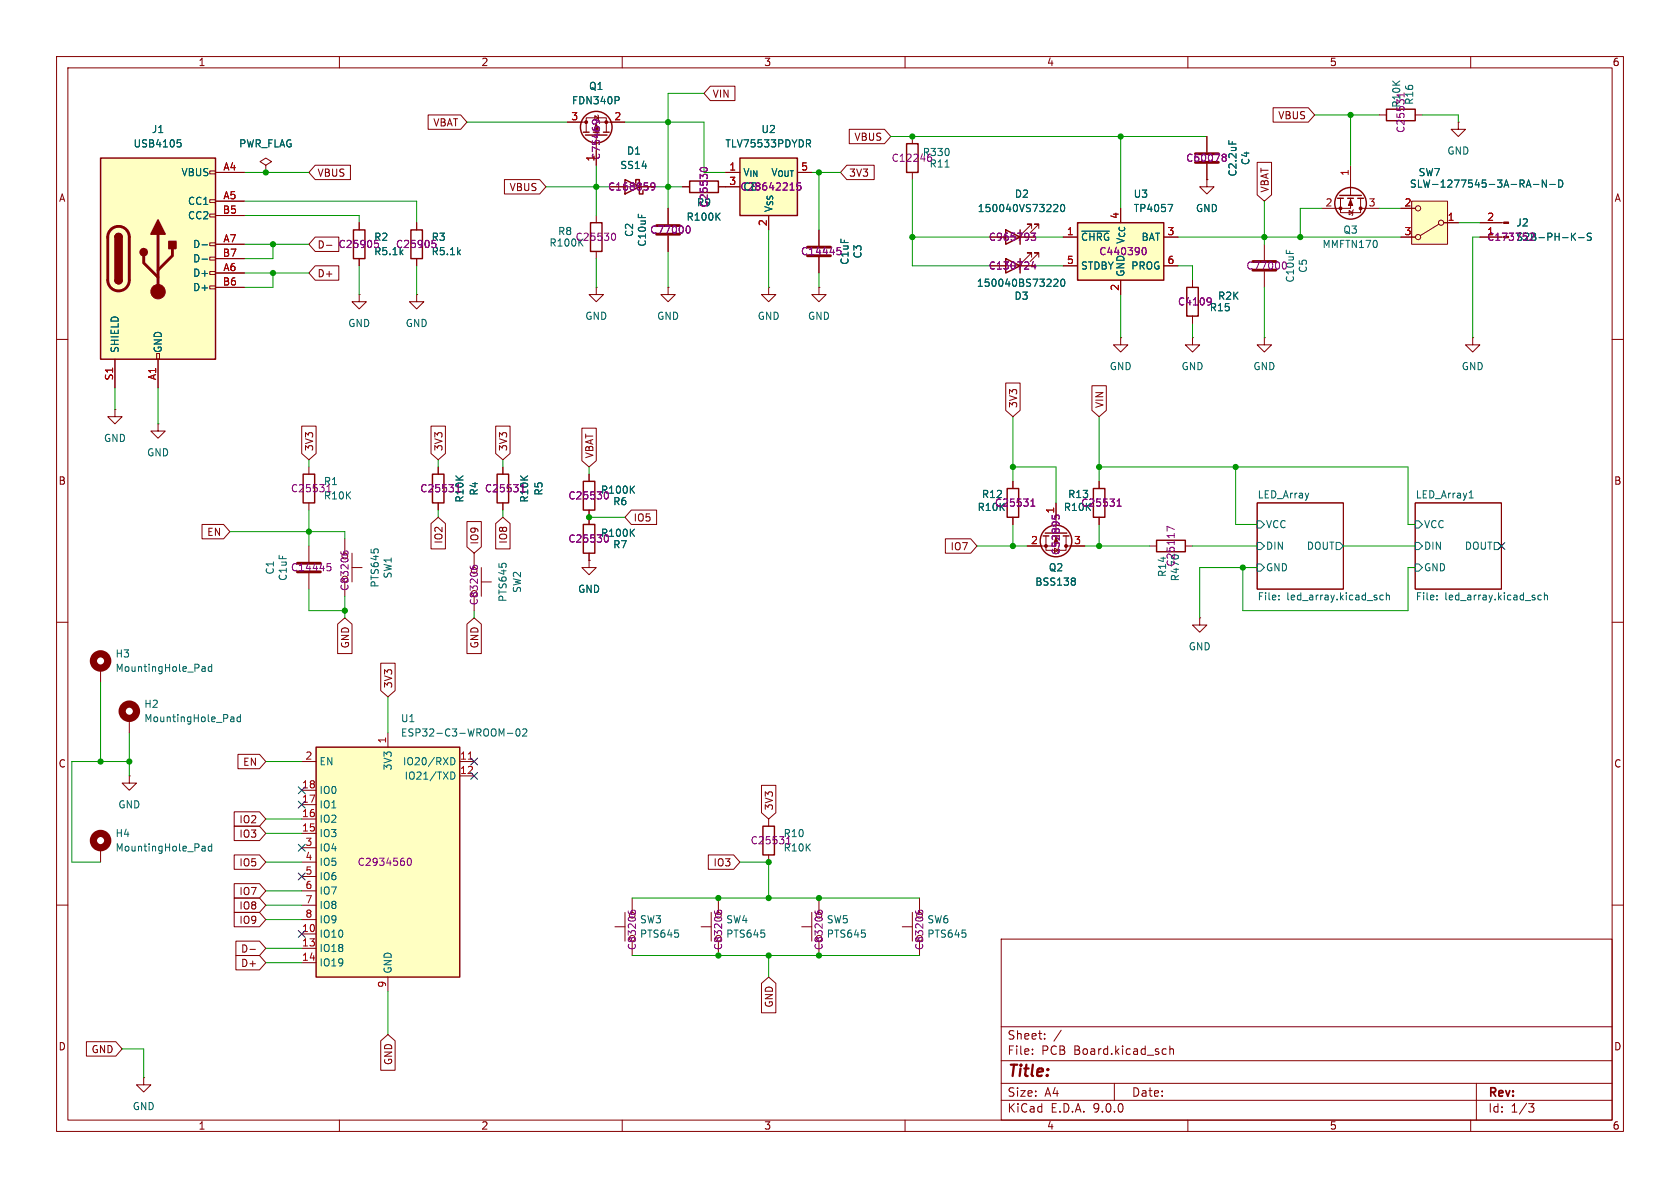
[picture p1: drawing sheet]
<svg xmlns="http://www.w3.org/2000/svg" width="297mm" height="210mm" viewBox="0 0 297 210" stroke-linecap="round" stroke-linejoin="round" font-family="sans-serif">
<g fill="none" stroke="#840000" stroke-width=".18">
<path d="M10 10h277v190h-277zM12 12h273v186h-273zM60 10v2M110 10v2M160 10v2M210 10v2M260 10v2M47 29.2l1-.6-1-.7-1 .7 1 .6v1.3M47 30.5h.1M105.4 38.1v1.3M118.1 36.8v2.8M237 35.1v2.5h3.5v-2.5"/>
<path d="M238.5 37.2l.6 .4-.6 .4zM238.8 35.1v1.7h-5.1M238.8 29.2v5.3M239.3 37.1l-.2 .1v.8l-.1 .1M240.5 36.8h3.3M257.8 21.6v1.3h1.3l-1.3 1.2-1.3-1.2h1.3M257.8 21.6h.1M105.4 44.5v1.2M118.1 50.8v1.3h1.3l-1.3 1.2-1.3-1.2h1.3M118.1 50.8h.1M118.1 41.7v2.8M135.9 50.8v1.3h1.3l-1.3 1.2-1.3-1.2h1.3"/>
<path d="M135.9 50.8h.1M144.8 50.8v1.3h1.2l-1.2 1.2-1.3-1.2h1.3M144.8 50.8h.1M144.8 40.6v2.8M144.8 45.5v2.8M10 60h2M285 60h2M54.6 82.6v1.2M54.6 88.9v1.3M88.9 82.6v1.2M88.9 88.9v1.3M222.2 88.9h15.3v15.2h-15.3z"/>
<path d="M250.2 88.9h15.2v15.2h-15.2zM10 110h2M285 110h2M127 158.8v2.5M135.9 144.8v1.3M135.9 151.1v1.3M144.8 158.8v2.5M162.6 158.8v2.5M10 160h2M124 163.8h1.7M125.7 161.3v5.1M127 166.4v2.5"/>
<path d="M141.7 163.8h1.8M143.5 161.3v5.1M144.8 166.4v2.5M159.5 163.8h1.8M161.3 161.3v5.1M162.6 166.4v2.5M177 166h108v32h-108zM285 160h2M25.4 190.5v1.3h1.3l-1.3 1.2-1.3-1.2h1.3M25.4 190.5h.1M60 198v2M110 198v2"/>
<path d="M160 198v2M177 194.5h108M177 191.5h108M177 187.5h108M177 181.5h108M182.5 186.3v.1M182.5 185.5v.1M184.7 183.6v.1M184.7 182.8v.1M187.6 182.1l-1.3 2M197 191.5v3M205.7 185.4l.5 .1"/>
<path d="M206.2 186.3l-.5 .1M206.8 185.5l.2-.1 .4 .1 .1 .9M206.8 184.9v1.5M210 198v2M260 198v2M261 191.5v6.5M270.2 195.1h1l-.5 .6 .4 .1 .1 .5-.3 .3h-.4"/>
<circle cx="127" cy="161.8" r=".51"/>
<circle cx="144.8" cy="161.8" r=".51"/>
<circle cx="162.6" cy="161.8" r=".51"/>
</g>
<g fill="none" stroke="#006464" stroke-width=".18">
<path d="M102.5 42.8l.6 .7M222.2 95.9h.7l.6 .6-.6 .7h-.7zM222.2 99.7h.7l.6 .6-.6 .7h-.7zM222.2 92.1h.7l.6 .6-.6 .6h-.7zM236.2 95.9h.7l.6 .6-.6 .7h-.7zM250.2 95.9h.6l.7 .6-.7 .7h-.6zM250.2 99.7h.6l.7 .6-.7 .7h-.6zM250.2 92.1h.6l.7 .6-.7 .6h-.6zM259.7 88h.8M264.2 95.9h.6l.6 .6-.6 .7h-.6zM226.1 105.9v.1M226.1 105.3v.1"/>
<path d="M244.5 105.3l-.3-.1-.3 .2 .2 .6h.4M245.1 105.3l.2-.1 .3 .1v.7M245.1 104.8v1.2M254 105.9v.1M254 105.3v.1M272.5 105.3l-.4-.1-.2 .2 .1 .6h.5M273 105.3l.2-.1 .3 .1 .1 .7M273 104.8v1.2"/>
</g>
<path d="M116.1 39.9h4M116.1 41.4h4M142.7 43.7h4.1M142.7 45.2h4.1" fill="none" stroke="#840000" stroke-width=".51"/>
<path d="M121.7 39.9a.79 .79 0 0 1 0 1.3M108.3 41.3l.1-.1a.68 .68 0 0 1 .4 .7 .68 .68 0 0 1-.4 .6l-.1-.1M148 43.8h.6M58.1 85.7v1.2M139.4 147.9v1.3M126.3 161l.1 .4M126.8 161.4v-.3l.2-.2 .5 .1 .1 .4M144.1 161v.4M144.6 161.4v-.3l.2-.2 .4 .1 .2 .4M161.9 161v.4M162.4 161.4v-.3l.2-.2 .4 .1 .1 .4" fill="none" stroke="#840084" stroke-width=".18"/>
<g fill="none" stroke="#840000" stroke-width=".25">
<path d="M104.4 39.4h2v5.1h-2zM236.5 35.1h1M236.9 34.5h3.8M238.3 35.1h1M240 35.1h1M53.6 83.8h2v5.1h-2zM87.9 83.8h2v5.1h-2zM134.9 146.1h2v5h-2z"/>
<circle cx="238.8" cy="35.9" r="2.79"/>
</g>
<g fill="#840000" stroke="#840000" stroke-width=".18">
<path d="M238.8 35.3l.3 1h-.7z"/>
<circle cx="240.5" cy="36.8" r=".25"/>
<circle cx="237" cy="36.8" r=".25"/>
</g>
<path d="M55.9 132.1h25.4v40.6h-25.4z" fill="#ffffc2"/>
<path d="M103.1 85.1h2.1v5.1h-2.1zM103.1 92.7h2.1v5.1h-2.1zM55.9 132.1h25.4v40.6h-25.4z" fill="none" stroke="#840000" stroke-width=".25"/>
<g fill="none" stroke="#840000" stroke-width=".18">
<path d="M104.1 99.1v1.2h1.3l-1.3 1.3-1.2-1.3h1.2M104.1 99.1h.1M104.1 83.8v1.3M104.1 90.2v2.5M104.1 97.8v1.3M17.8 118.1v2.6M22.9 127v2.5M53.3 134.6h2.6M53.3 139.7h2.6M68.6 129.5v2.6M81.3 134.6h2.5M81.3 137.2h2.5"/>
<path d="M17.8 149.9v2.5M53.3 142.2h2.6M53.3 144.8h2.6M53.3 147.3h2.6M53.3 149.9h2.6M53.3 152.4h2.6M53.3 154.9h2.6M53.3 157.5h2.6M111.8 158.8v2.5M53.3 160h2.6M53.3 162.6h2.6M53.3 165.1h2.6"/>
<path d="M53.3 167.6h2.6M53.3 170.2h2.6M68.6 172.7v2.6M108.7 163.8h1.8M110.5 161.3v5.1M111.8 166.4v2.5"/>
<circle cx="111.8" cy="161.8" r=".51"/>
</g>
<g fill="none" stroke="#006464" stroke-width=".18">
<path d="M111.6 86.5l.6 .7M111.6 94.1l.6 .7M112.2 85.9l-.8 .7M112.2 93.5l-.8 .8M35.9 117.8h.2l.2 .2v.7M36.3 118.6l-.4 .1M36.3 118.1l-.4 .1M37.4 117.4v1.3M37.4 117.9l-.3-.1-.3 .3 .1 .5h.5M40.9 126.7l.4 .1 .1 .8M41.4 127.5l-.5 .1M41.4 127l-.5 .1"/>
<path d="M42.5 126.8l-.4-.1-.2 .3 .1 .5h.5M42.5 126.3v1.3M79.7 133.9a.64 .64 0 0 1 .7 .7 .64 .64 0 0 1-.7 .6M79.7 136.5a.64 .64 0 0 1 .7 .6 .64 .64 0 0 1-.7 .6M89.7 129.6h1M91.3 129l.2-.2a.68 .68 0 0 1 .4 .7 .68 .68 0 0 1-.4 .6l-.2-.1-.1-.4zM92.4 129l.5-.2 .2 .4-.7 .9h.7M35.9 149.6h.2l.2 .2v.6M36.3 150.4h-.4M36.3 149.9l-.4 .1M37.4 149.7l-.3-.1-.3 .2 .1 .6h.5M37.4 149.2v1.2"/>
</g>
<path d="M82.8 134.2h.7" fill="none" stroke="#a90000" stroke-width=".18"/>
<path d="M107.4 88.1l-.1 .1-.3-.1M107.4 95.7l-.1 .1h-.3M72.1 151.8l.2-.1a.68 .68 0 0 1 .4 .6 .68 .68 0 0 1-.4 .7l-.2-.1-.1-.4zM111.1 161v.4M111.6 161.4v-.3l.2-.2 .4 .1 .1 .4" fill="none" stroke="#840084" stroke-width=".18"/>
<g fill="none" stroke="#840000" stroke-width="1.3">
<circle cx="17.8" cy="116.8" r="1.27"/>
<circle cx="22.9" cy="125.7" r="1.27"/>
<circle cx="17.8" cy="148.6" r="1.27"/>
</g>
<path d="M17.8 27.9h20.3v35.6h-20.3z" fill="#ffffc2"/>
<g fill="none" stroke="#840000" stroke-width=".18">
<path d="M37.1 30.2h1v.5h-1zM37.1 35.3h1v.5h-1zM37.1 37.8h1v.6h-1zM38.1 30.5h5.1M38.1 35.6h5.1M38.1 38.1h5.1M63.5 39.4v1.2M73.7 39.4v1.2M161.3 24.1v1.3M161.3 30.5v1.3M213.4 31.8v1.2h1.2l-1.2 1.3-1.3-1.3h1.3M213.4 31.8h.1"/>
<path d="M213.4 24.1v2.8M213.4 29v2.8M37.1 42.9h1v.5h-1zM37.1 45.5h1v.5h-1zM37.1 48h1v.5h-1zM37.1 50.5h1v.6h-1zM38.1 43.2h5.1M38.1 45.7h5.1M38.1 48.3h5.1M38.1 50.8h5.1M63.5 52.1v1.2h1.3l-1.3 1.3-1.3-1.3h1.3M63.5 52.1h.1"/>
<path d="M63.5 45.7v1.3M73.7 52.1v1.2h1.2l-1.2 1.3-1.3-1.3h1.3M73.7 52.1h.1M73.7 45.7v1.3M180.3 47h2.6M180.3 41.9h2.6M182.4 45.5v-.8h-.8h.8l-1.6 1.5M182.4 40.4v-.8h-.8h.8l-1.6 1.5M183.6 45.5v-.8h-.7h.7l-1.5 1.5M183.6 40.4v-.8h-.7h.7l-1.5 1.5M198.1 59.7v1.3h1.3l-1.3 1.2-1.3-1.2h1.3M198.1 59.7h.1"/>
<path d="M210.8 59.7v1.3h1.3l-1.3 1.2-1.3-1.2h1.3M210.8 59.7h.1M210.8 49.5v1.3M210.8 55.9v1.3M20.3 72.4v1.3h1.3l-1.3 1.2-1.3-1.2h1.3M20.3 72.4h.1M20.3 63.5v5.1M27.7 62.5h.5v1h-.5zM27.9 74.9v1.3h1.3l-1.3 1.3-1.2-1.3h1.2M27.9 74.9h.1M27.9 63.5v5.1M54.6 96.5v2.8"/>
<path d="M61 95.3v2.5M62.2 97.8v5.1M77.5 82.6v1.2M77.5 88.9v1.3M83.8 97.8v2.5M179.1 85.1v1.3M179.1 91.4v1.3M184.9 94.7v2.6h3.6v-2.6M186.7 94.7v1.8h-5.1M186.7 88.9v5.3M188.5 96.5h3.3M194.3 85.1v1.3"/>
<path d="M194.3 91.4v1.3M54.6 101.3v2.8M61 102.9v2.5M62.2 100.3h1.8M83.8 105.4v2.6M85.1 102.9h1.8M85.1 100.3v5.1M212.1 109.2v1.3h1.3l-1.3 1.3-1.3-1.3h1.3M212.1 109.2h.1M22.9 137.2v1.2h1.2l-1.2 1.3-1.3-1.3h1.3M22.9 137.2h.1"/>
<circle cx="61" cy="98.3" r=".51"/>
<circle cx="83.8" cy="100.8" r=".51"/>
</g>
<g fill="none" stroke="#840000" stroke-width=".25">
<path d="M17.8 27.9h20.3v35.6h-20.3zM160.3 25.4h2v5.1h-2zM20.3 41.9a.64 .64 0 0 1 .7-.6 .64 .64 0 0 1 .6 .6M20.3 49.5a.64 .64 0 0 0 .7 .7 .64 .64 0 0 0 .6-.7M62.5 40.6h2v5.1h-2zM72.6 40.6h2.1v5.1h-2.1zM177.8 45.7l2.5 1.3-2.5 1.3zM177.8 40.6l2.5 1.3-2.5 1.3zM180.3 40.6v2.6M180.3 45.7v2.6M209.8 50.8h2v5.1h-2zM76.5 83.8h2v5.1h-2z"/>
<path d="M178.1 86.4h2v5h-2zM184.4 94.7h1M184.8 94.2h3.8M188 94.7h1M193.3 86.4h2v5h-2z"/>
<circle cx="186.7" cy="95.6" r="2.79"/>
</g>
<path d="M211.3 27.2h4.1M211.3 28.7h4.1M19.6 40.6a1.9 1.9 0 0 1 2.1-.4 1.9 1.9 0 0 1 1.2 1.7v7.6a1.91 1.91 0 0 1-1.9 1.9 1.91 1.91 0 0 1-2-1.9l.1-7.7 .1-.7zM25.4 45.2v1.3l2.5 2.5M27.9 41.4v10.2M30.5 43.9v1.3l-2.6 2.6M52.6 99.6h4M52.6 101.1h4" fill="none" stroke="#840000" stroke-width=".51"/>
<g fill="#840000" stroke="#840000" stroke-width=".25">
<path d="M20.3 41.9h1.3v7.6h-1.3z"/>
<path d="M20.5 41.5a.64 .64 0 0 1 .7-.2 .64 .64 0 0 1 .4 .6h-1.3z"/>
<path d="M20.3 49.5h1.3a.64 .64 0 0 1-.6 .7 .64 .64 0 0 1-.7-.7z"/>
<path d="M27.9 38.9l1.3 2.5h-2.5z"/>
<path d="M29.8 42.7h1.3v1.2h-1.3z"/>
<circle cx="25.4" cy="44.6" r=".63"/>
</g>
<g fill="#840000" stroke="#840000" stroke-width=".18">
<circle cx="27.9" cy="51.6" r="1.27"/>
<circle cx="188.5" cy="96.5" r=".25"/>
<circle cx="184.9" cy="96.5" r=".25"/>
</g>
<path d="M31.4 24.7h.6M31.5 25.2h.3l.2 .2v.5l-.5 .1M167.1 29.5h.7M186.5 36.1l.4 .1 .1 .3-.8 .9h.8M187.6 36.3l.2-.2a.68 .68 0 0 1 .4 .7 .68 .68 0 0 1-.4 .6l-.2-.1-.1-.4zM217.2 24.9v.6M35.7 43.3h1M35.7 45.8h1M186.3 49.5l.5-.2 .2 .4-.8 .9h.8M187.6 49.5l.2-.2a.68 .68 0 0 1 .5 .7 .68 .68 0 0 1-.5 .6l-.2-.1-.1-.4zM189.9 102.2l.2 .2-.2 .3 .2 .3v.2l-.2 .2" fill="none" stroke="#006464" stroke-width=".18"/>
<g fill="none" stroke="#840084" stroke-width=".18">
<path d="M216.3 27.2h.2l.3 .3-.3 .3M216.3 27.8h.2M216.5 27.8l.3 .2v.3l-.1 .2h-.4M66.9 43.2v.3M77.1 43.2v.3M182.3 41.2h.8l-.4 .5 .3 .1v.6l-.2 .1-.4-.1M182.7 46.2l-.3 .9h.8M183 46.7v.9M214.1 52.8v.6M214.1 53.2v.1M57.8 99.6h.7M60.3 97.5v.4"/>
<path d="M60.8 97.9v-.3l.2-.2 .4 .1 .1 .4M182.2 89.5h.8M182.4 88.5l.2-.3v1.3M186 91.1v.6M186.5 91.3v.3M187 91l.3 .3v.3M197.5 89.5h.7M197.6 88.5l.2-.3v1.3M58.3 100.1l.2 .3v.3l-.2 .2M83.1 100.1l.1 .3M83.6 100.4v-.2l.3-.3 .4 .1 .1 .4"/>
</g>
<path d="M190.5 39.4h15.2v10.1h-15.2z" fill="#ffffc2"/>
<path d="M245.1 19.3h5.1v2h-5.1zM190.5 39.4h15.2v10.1h-15.2zM204.5 95.5h5v2h-5z" fill="none" stroke="#840000" stroke-width=".25"/>
<path d="M243.8 20.3h1.3M250.2 20.3h1.3M261.6 39.4h4.2M188 41.9h2.5M188 47h2.5M198.1 49.5v2.6M205.7 41.9h2.6M205.7 47h2.6M261.6 41.9h3.8M203.2 96.5h1.3M209.5 96.5h1.3" fill="none" stroke="#840000" stroke-width=".18"/>
<path d="M206.5 36.1h.8l-.5 1.3M191.2 40.9h4.9M278 41.8l.5 .7M278.5 41.2l-.7 .7M279.1 42h1M281.3 41.3l-.5-.1-.1 .1v.4l.5 .2 .1 .3-.2 .3-.5-.1" fill="none" stroke="#006464" stroke-width=".18"/>
<path d="M202.1 43.8h.1a.68 .68 0 0 1 .4 .6 .68 .68 0 0 1-.4 .6h-.1M207.6 93.6l-1.3-.6v.9" fill="none" stroke="#840084" stroke-width=".18"/>
<path d="M265.8 39.2h.9v.3h-.9z" fill="#840000" stroke="#840000" stroke-width=".18"/>
<path d="M249.6 35.6h6.3v7.6h-6.3z" fill="#ffffc2"/>
<g fill="none" stroke="#840000" stroke-width=".18">
<path d="M100.3 21.6h3.3M103.6 23.4v-2.6h3.6v2.6M105.2 20.4l.6 .4-.6 .4zM105.4 26.7v2.5M105.7 20.3l.1 .1v.8l.1 .1M110.5 21.6h-5.1v1.8M113 33h2.6M120.6 33h1.3M127 33h1.3M247.6 36.8h2.6M249.6 35.6h6.3v7.6h-6.3zM254.4 39.6l-3.3 2.1"/>
<path d="M255.3 39.4h2.5M223.5 59.7v1.3h1.3l-1.3 1.2-1.3-1.2h1.3M223.5 59.7h.1M223.5 43.2v2.8M223.5 48v2.8M247.6 41.9h2.6M260.3 59.7v1.3h1.3l-1.3 1.2-1.2-1.2h1.2M260.3 59.7h.1"/>
<circle cx="250.7" cy="36.8" r=".46"/>
<circle cx="254.8" cy="39.4" r=".46"/>
<circle cx="250.7" cy="41.9" r=".46"/>
</g>
<path d="M109.2 17.1l.3 .2-.1 .3-.2 .2M126.8 38.2l.5 .7M127.3 37.7l-.7 .7M269.9 32.7h.6M270.2 31.8l.5 1.3M271.1 32.6h1M273.4 31.8v1.3l-.7-1.3v1.3M274 32.6h1M275.6 31.8a.64 .64 0 0 1 .7 .7 .64 .64 0 0 1-.7 .6z" fill="none" stroke="#006464" stroke-width=".18"/>
<path d="M221.5 46.2h4.1M221.5 47.8h4.1" fill="none" stroke="#840000" stroke-width=".51"/>
<g fill="none" stroke="#840000" stroke-width=".25">
<path d="M103.1 23.4h1M103.5 23.9h3.8M106.7 23.4h1M110.5 31.8l2.5 1.2-2.5 1.3zM112.4 32.4v-.6h.6v2.5h.7v-.6M121.9 32h5.1v2h-5.1z"/>
<circle cx="105.4" cy="22.5" r="2.79"/>
</g>
<path d="M104.7 21.7l.1-.4a.84 .84 0 0 1 1.2 .3v.2M105.3 21.2l.2 .2v.3M115.1 32.5l.2-.2 .4 .2a.84 .84 0 0 1-.3 1.1h-.2M115.8 32.9l-.3 .2-.4-.1M123.8 30.1v-.1a.68 .68 0 0 1 .6-.4 .68 .68 0 0 1 .6 .4v.1" fill="none" stroke="#840084" stroke-width=".18"/>
<g fill="#840000" stroke="#840000" stroke-width=".18">
<circle cx="103.6" cy="21.6" r=".25"/>
<circle cx="107.2" cy="21.6" r=".25"/>
</g>
<path d="M130.8 27.9h10.2v10.2h-10.2z" fill="#ffffc2"/>
<path d="M130.8 27.9h10.2v10.2h-10.2z" fill="none" stroke="#840000" stroke-width=".25"/>
<g fill="none" stroke="#840000" stroke-width=".18">
<path d="M125.6 15.2h4.3v2.6h-4.3l-1.1-1.3zM225.1 19h6.2l1.1 1.3-1.1 1.3h-6.2zM38.1 30.5h5.1M38.1 35.6h5.1M38.1 38.1h5.1M47 30.5h.1M55.7 29.2h6.3v2.6h-6.3l-1.1-1.3zM63.5 39.4v1.2M73.7 39.4v1.2M75.7 20.3h5.7l1.1 1.3-1.1 1.3h-5.7zM89.2 31.7h6.2l1.1 1.3-1.1 1.3h-6.2zM100.3 21.6h2.6"/>
<path d="M105.4 26.7v2.5M107.9 21.6h2.6M113 33h2.6M118.1 36.8v2.8M120.6 33h1.3M127 33h3.8M128.3 30.5h2.5M135.9 38.1v2.5M149.7 29.2h4.8v2.6h-4.8l-1.1-1.3zM150.1 22.9h6.3l1.1 1.2-1.1 1.3h-6.3zM213.4 31.8h.1M213.4 24.1v2.8"/>
<path d="M213.4 29v2.8M222.2 28.7h2.6v5.7l-1.3 1.2-1.3-1.2zM247.6 36.8h2.6M255.3 39.4h2.5M261.6 39.4h3.8M38.1 43.2h5.1M38.1 45.7h5.1M38.1 48.3h5.1M38.1 50.8h5.1M55.7 47h4.2v2.5h-4.2l-1.1-1.2zM55.7 41.9h4.2v2.6h-4.2l-1.1-1.3zM57.7 43.4h1"/>
<path d="M63.5 45.7v1.3M73.7 45.7v1.3M105.4 50.8v1.3h1.3l-1.3 1.2-1.3-1.2h1.3M105.4 50.8h.1M118.1 41.7v2.8M144.8 40.6v2.8M144.8 45.5v2.8M180.3 41.9h2.6M180.3 47h2.6M188 41.9h2.5M188 47h2.5M198.1 49.5v2.6"/>
<path d="M205.7 41.9h2.6M205.7 47h2.6M210.8 49.5v1.3M210.8 55.9v1.3M247.6 41.9h2.6M261.6 41.9h3.8M20.3 63.5v5.1M27.9 63.5v5.1M53.3 75.3h2.6v4.9l-1.3 1.1-1.3-1.1zM76.2 75.3h2.5v4.9l-1.2 1.1-1.3-1.1zM87.6 75.3h2.6v4.9l-1.3 1.1-1.3-1.1zM102.9 75.7h2.5v5.7l-1.3 1.2-1.2-1.2z"/>
<path d="M177.8 67.7h2.5v4.8l-1.2 1.2-1.3-1.2zM193 68.2h2.6v4.3l-1.3 1.2-1.3-1.2zM35.7 92.7h3.8l1.1 1.3-1.1 1.3h-3.8zM76.2 92.6l1.3-1.2 1.2 1.2v4.4h-2.5zM77.5 82.6v1.2M77.5 88.9v1.3M82.5 92.2h2.6v4.5l-1.3 1.1-1.3-1.1zM87.6 92.6l1.3-1.2 1.3 1.2v4.4h-2.6zM88.9 82.6v1.2M88.9 88.9v1.3M104.1 99.1h.1M104.1 83.8v1.3"/>
<path d="M104.1 90.2v2.5M104.1 97.8v1.3M111.6 90.2h4.5v2.5h-4.5l-1.1-1.3zM167.1 95.2h4.5l1.1 1.3-1.1 1.3h-4.5zM179.1 85.1v1.3M179.1 91.4v1.3M181.6 96.5h2.5M186.7 88.9v2.5M189.2 96.5h2.6M194.3 85.1v1.3M194.3 91.4v1.3M59.7 110.3l1.3-1.1 1.2 1.1v5.2h-2.5z"/>
<path d="M67.3 117.2h2.6v4.9l-1.3 1.1-1.3-1.1zM82.5 110.3l1.3-1.1 1.3 1.1v5.2h-2.6zM42.1 133.3h3.8l1.1 1.3-1.1 1.3h-3.8zM134.6 138.8h2.6v4.9l-1.3 1.1-1.3-1.1zM41.4 146h4.5l1.1 1.3-1.1 1.3h-4.5zM41.4 158.7h4.5l1.1 1.3-1.1 1.3h-4.5zM41.4 151.1h4.5l1.1 1.3-1.1 1.3h-4.5zM41.4 156.2h4.5l1.1 1.3-1.1 1.3h-4.5zM41.4 143.5h4.5l1.1 1.3-1.1 1.3h-4.5zM125.2 151.1h4.5l1.1 1.3-1.1 1.3h-4.5zM41.4 161.3h4.5l1.1 1.3-1.1 1.2h-4.5zM41.7 168.9h4.2l1.1 1.3-1.1 1.3h-4.2z"/>
<path d="M41.7 166.4h4.2l1.1 1.2-1.1 1.3h-4.2zM44.2 167.8h1M134.6 173.8l1.3-1.1 1.3 1.1v5.2h-2.6zM15.3 184.1h5.2l1.1 1.3-1.1 1.3h-5.2zM67.3 184l1.3-1.1 1.3 1.1v5.2h-2.6z"/>
</g>
<g fill="none" stroke="#006464" stroke-width=".18">
<path d="M109.2 17.1l.3 .2-.1 .3-.2 .2M31.4 24.7h.6M31.5 25.2h.3l.2 .2v.5l-.5 .1M126.8 38.2l.5 .7M127.3 37.7l-.7 .7M142.6 24.7h.5l.2 .3-.1 .3-.6 .1M142.9 25.4l.4 .6M186.5 36.1l.4 .1 .1 .3-.8 .9h.8M187.6 36.3l.2-.2a.68 .68 0 0 1 .4 .7 .68 .68 0 0 1-.4 .6l-.2-.1-.1-.4zM206.5 36.1h.8l-.5 1.3M217.2 24.9v.6M269.9 32.7h.6"/>
<path d="M270.2 31.8l.5 1.3M271.1 32.6h1M273.4 31.8v1.3l-.7-1.3v1.3M274 32.6h1M275.6 31.8a.64 .64 0 0 1 .7 .7 .64 .64 0 0 1-.7 .6zM35.7 43.3h1M35.7 45.8h1M186.3 49.5l.5-.2 .2 .4-.8 .9h.8M187.6 49.5l.2-.2a.68 .68 0 0 1 .5 .7 .68 .68 0 0 1-.5 .6l-.2-.1-.1-.4zM191.2 40.9h4.9M278 41.8l.5 .7M278.5 41.2l-.7 .7"/>
<path d="M279.1 42h1M281.3 41.3l-.5-.1-.1 .1v.4l.5 .2 .1 .3-.2 .3-.5-.1M111.6 86.5l.6 .7M111.6 94.1l.6 .7M112.2 85.9l-.8 .7M112.2 93.5l-.8 .8M189.9 102.2l.2 .2-.2 .3 .2 .3v.2l-.2 .2"/>
</g>
<g fill="none" stroke="#840084" stroke-width=".18">
<path d="M104.7 21.7l.1-.4a.84 .84 0 0 1 1.2 .3v.2M105.3 21.2l.2 .2v.3M115.1 32.5l.2-.2 .4 .2a.84 .84 0 0 1-.3 1.1h-.2M115.8 32.9l-.3 .2-.4-.1M121.7 39.9a.79 .79 0 0 1 0 1.3M123.8 30.1v-.1a.68 .68 0 0 1 .6-.4 .68 .68 0 0 1 .6 .4v.1M141.5 32.3h-.6v.6l.2-.1 .4 .1 .1 .2-.1 .4-.1 .1-.5-.1M216.3 27.2h.2l.3 .3-.3 .3M216.3 27.8h.2M216.5 27.8l.3 .2v.3l-.1 .2h-.4M66.9 43.2v.3M77.1 43.2v.3"/>
<path d="M148 43.8h.6M182.3 41.2h.8l-.4 .5 .3 .1v.6l-.2 .1-.4-.1M182.7 46.2l-.3 .9h.8M183 46.7v.9M202.1 43.8h.1a.68 .68 0 0 1 .4 .6 .68 .68 0 0 1-.4 .6h-.1M214.1 52.8v.6M214.1 53.2v.1M107.4 88.1l-.1 .1-.3-.1M107.4 95.7l-.1 .1h-.3M182.2 89.5h.8M182.4 88.5l.2-.3v1.3M186 91.1v.6"/>
<path d="M186.5 91.3v.3M187 91l.3 .3v.3M197.5 89.5h.7M197.6 88.5l.2-.3v1.3"/>
</g>
<g fill="none" stroke="#009600" stroke-width=".18">
<path d="M124.5 16.5h-6.4v20.3M43.2 30.5h11.4M43.2 35.6h30.5v3.8M43.2 38.1h20.3v1.3M82.5 21.6h17.8M96.5 33h11.4M105.4 29.2v8.9M110.5 21.6h14v8.9h3.8M115.6 33h5M143.5 30.5h5.1M144.8 30.5v10.1M157.5 24.1h55.9"/>
<path d="M161.3 31.8v15.2h14M198.1 24.1v12.7M223.5 35.6v7.6M232.4 20.3h11.4M233.7 36.8h-3.8v5.1M238.8 20.3v8.9M243.8 36.8h3.8M251.5 20.3h6.3v1.3M257.8 39.4h3.8M43.2 48.3h11.4M43.2 43.2h11.4M48.3 43.2v2.5h-5.1"/>
<path d="M48.3 48.3v2.5h-5.1M63.5 47v5.1M73.7 47v5.1M105.4 45.7v5.1M118.1 44.5v6.3M135.9 40.6v10.2M144.8 48.3v2.5M161.3 41.9h14M182.9 41.9h5.1M182.9 47h5.1M198.1 52.1v7.6M208.3 41.9h39.3"/>
<path d="M208.3 47h2.5v2.5M210.8 57.2v2.5M223.5 50.8v8.9M261.6 41.9h-1.3v17.8M20.3 68.6v3.8M27.9 68.6v6.3M179.1 73.7v11.4M194.3 73.7v11.4M40.6 94h20.4v1.3M54.6 81.3v1.3M54.6 90.2v6.3M77.5 81.3v1.3"/>
<path d="M77.5 90.2v1.2M88.9 81.3v1.3M88.9 90.2v1.2M104.1 82.6v1.2M104.1 91.4h6.4M172.7 96.5h8.9M179.1 82.6h7.6v6.3M179.1 92.7v3.8M191.8 96.5h11.4M194.3 82.6h54.6v10.1h1.3M194.3 92.7v3.8M210.8 96.5h11.4"/>
<path d="M218.4 82.6v10.1h3.8M237.5 96.5h12.7M54.6 104.1v3.9h6.4M61 105.4v3.8M83.8 108v1.2M219.7 100.3v7.7h29.2v-7.7h1.3M222.2 100.3h-10.1v8.9M17.8 120.7v13.9M22.9 134.6h-10.2v17.8h5.1M22.9 129.5v7.7M47 134.6h6.3M68.6 123.2v6.3"/>
<path d="M47 147.3h6.3M47 152.4h6.3M47 157.5h6.3M47 144.8h6.3M111.8 158.8h50.8M130.8 152.4h5.1v6.4M47 162.6h6.3M47 167.6h6.3M47 160h6.3M47 170.2h6.3M68.6 175.3v7.6M111.8 168.9h50.8"/>
<path d="M135.9 168.9v3.8M21.6 185.4h3.8v5.1"/>
</g>
<g fill="none" stroke="#000084" stroke-width=".18">
<path d="M264.8 95.9l1.2 1.2M266 95.9l-1.2 1.2M52.7 139.1l1.2 1.2M53.9 139.1l-1.2 1.2M83.2 134l1.2 1.2M83.2 136.6l1.2 1.2M84.4 134l-1.2 1.2M84.4 136.6l-1.2 1.2M52.7 154.3l1.2 1.2M52.7 149.3l1.2 1.2M52.7 141.6l1.2 1.2M53.9 154.3l-1.2 1.2"/>
<path d="M53.9 149.3l-1.2 1.2M53.9 141.6l-1.2 1.2M52.7 164.5l1.2 1.2M53.9 164.5l-1.2 1.2"/>
</g>
<g fill="#009600" stroke="#009600" stroke-width=".18">
<circle cx="135.9" cy="152.4" r=".46"/>
<circle cx="135.9" cy="158.8" r=".46"/>
<circle cx="135.9" cy="168.9" r=".46"/>
<circle cx="144.8" cy="168.9" r=".46"/>
<circle cx="144.8" cy="158.8" r=".46"/>
<circle cx="127" cy="168.9" r=".46"/>
<circle cx="127" cy="158.8" r=".46"/>
<circle cx="22.9" cy="134.6" r=".46"/>
<circle cx="17.8" cy="134.6" r=".46"/>
<circle cx="61" cy="108" r=".46"/>
<circle cx="54.6" cy="94" r=".46"/>
<circle cx="48.3" cy="48.3" r=".46"/>
<circle cx="47" cy="30.5" r=".46"/>
<circle cx="48.3" cy="43.2" r=".46"/>
<circle cx="218.4" cy="82.6" r=".46"/>
<circle cx="219.7" cy="100.3" r=".46"/>
<circle cx="238.8" cy="20.3" r=".46"/>
<circle cx="229.9" cy="41.9" r=".46"/>
<circle cx="105.4" cy="33" r=".46"/>
<circle cx="118.1" cy="33" r=".46"/>
<circle cx="144.8" cy="30.5" r=".46"/>
<circle cx="118.1" cy="21.6" r=".46"/>
<circle cx="104.1" cy="91.4" r=".46"/>
<circle cx="179.1" cy="96.5" r=".46"/>
<circle cx="194.3" cy="96.5" r=".46"/>
<circle cx="194.3" cy="82.6" r=".46"/>
<circle cx="179.1" cy="82.6" r=".46"/>
<circle cx="161.3" cy="41.9" r=".46"/>
<circle cx="161.3" cy="24.1" r=".46"/>
<circle cx="223.5" cy="41.9" r=".46"/>
<circle cx="198.1" cy="24.1" r=".46"/>
</g>
<text font-size="2.8" fill="#840000" x="178" y="190.9">Title:</text>
<g font-size="2.1" fill="#840000">
<text x="178" y="184">Sheet:</text>
<text x="178" y="186.7">File:</text>
<text x="184.1" y="186.7">PCB</text>
<text x="189.9" y="186.7">Board.kicad_sch</text>
<text x="178" y="196.9">KiCad</text>
<text x="178" y="194.1">Size:</text>
<text x="184.7" y="194.1">A4</text>
<text x="185.7" y="196.9">E.D.A.</text>
<text x="193.3" y="196.9">9.0.0</text>
<text x="200" y="194.1">Date:</text>
<text x="263" y="194.3">Rev:</text>
<text x="263" y="196.9">Id:</text>
<text x="267.1" y="196.9">1/3</text>
</g>
<g font-size="1.8" fill="#840000">
<text x="35" y="11.9">1</text>
<text x="85" y="11.9">2</text>
<text x="135" y="11.9">3</text>
<text x="185" y="11.9">4</text>
<text x="235" y="11.9">5</text>
<text x="285" y="11.9">6</text>
<text x="125.9" y="17.5">VIN</text>
<text x="76.5" y="22.5">VBAT</text>
<text x="225.9" y="21.3">VBUS</text>
<text x="150.9" y="25.1">VBUS</text>
<text x="10.3" y="35.9">A</text>
<text x="56" y="31.4">VBUS</text>
<text x="90" y="34">VBUS</text>
<text x="107.4" y="33.9">C168859</text>
<text x="150" y="31.4">3V3</text>
<text x="224.5" y="34.1" transform="rotate(-90 224.5 34.1)">VBAT</text>
<text x="285.3" y="35.9">A</text>
<text x="56" y="44.1">D-</text>
<text x="174.7" y="47.9">C130724</text>
<text x="174.7" y="42.8">C965793</text>
<text x="56" y="49.2">D+</text>
<text x="180" y="72.2" transform="rotate(-90 180 72.2)">3V3</text>
<text x="195.3" y="72.2" transform="rotate(-90 195.3 72.2)">VIN</text>
<text x="55.6" y="79.9" transform="rotate(-90 55.6 79.9)">3V3</text>
<text x="78.4" y="79.9" transform="rotate(-90 78.4 79.9)">3V3</text>
<text x="89.9" y="79.9" transform="rotate(-90 89.9 79.9)">3V3</text>
<text x="105.1" y="81.1" transform="rotate(-90 105.1 81.1)">VBAT</text>
<text x="10.3" y="85.9">B</text>
<text x="285.3" y="85.9">B</text>
<text x="36.5" y="94.9">EN</text>
<text x="111.9" y="92.4">IO5</text>
<text x="78.4" y="96.2" transform="rotate(-90 78.4 96.2)">IO2</text>
<text x="84.8" y="96.4" transform="rotate(-90 84.8 96.4)">IO9</text>
<text x="89.9" y="96.2" transform="rotate(-90 89.9 96.2)">IO8</text>
<text x="167.9" y="97.5">IO7</text>
<text x="61.9" y="114.7" transform="rotate(-90 61.9 114.7)">GND</text>
<text x="84.8" y="114.7" transform="rotate(-90 84.8 114.7)">GND</text>
<text x="69.5" y="121.8" transform="rotate(-90 69.5 121.8)">3V3</text>
<text x="10.3" y="135.9">C</text>
<text x="42.9" y="135.6">EN</text>
<text x="285.3" y="135.9">C</text>
<text x="136.8" y="143.4" transform="rotate(-90 136.8 143.4)">3V3</text>
<text x="42.2" y="148.3">IO3</text>
<text x="42.2" y="145.7">IO2</text>
<text x="42.2" y="153.4">IO5</text>
<text x="126" y="153.4">IO3</text>
<text x="42.2" y="161">IO8</text>
<text x="42.2" y="158.4">IO7</text>
<text x="42.2" y="163.5">IO9</text>
<text x="42.5" y="171.1">D+</text>
<text x="42.5" y="168.6">D-</text>
<text x="136.8" y="178.2" transform="rotate(-90 136.8 178.2)">GND</text>
<text x="10.3" y="185.9">D</text>
<text x="285.3" y="185.9">D</text>
<text x="16.1" y="186.4">GND</text>
<text x="69.5" y="188.4" transform="rotate(-90 69.5 188.4)">GND</text>
<text x="35" y="199.9">1</text>
<text x="85" y="199.9">2</text>
<text x="135" y="199.9">3</text>
<text x="185" y="199.9">4</text>
<text x="235" y="199.9">5</text>
<text x="285" y="199.9">6</text>
</g>
<g font-size="1.8" fill="#006464">
<text x="104" y="16.1">Q1</text>
<text x="26.7" y="23.7">J1</text>
<text x="101" y="18.6">FDN340P</text>
<text x="134.5" y="23.7">U2</text>
<text x="23.5" y="26.3">USB4105</text>
<text x="42.2" y="26.3">PWR_FLAG</text>
<text x="110.7" y="27.5">D1</text>
<text x="128.1" y="26.3">TLV75533PDYDR</text>
<text x="221.1" y="29.3" transform="rotate(-90 221.1 29.3)">C4</text>
<text x="255.8" y="27.5">GND</text>
<text x="32" y="31.3">VBUS</text>
<text x="109.6" y="30.1">SS14</text>
<text x="131.3" y="31.3">V_{IN}V_{OUT}</text>
<text x="131.3" y="33.9">CE</text>
<text x="179.3" y="35.2">D2</text>
<text x="200.3" y="35.2">U3</text>
<text x="218.8" y="31.3" transform="rotate(-90 218.8 31.3)">C2.2uF</text>
<text x="249.2" y="33.4">SLW-1277545-3A-RA-N-D</text>
<text x="250.7" y="31.3">SW7</text>
<text x="33.1" y="36.4">CC1</text>
<text x="33.1" y="39">CC2</text>
<text x="98.6" y="41.8">R8</text>
<text x="112.1" y="42" transform="rotate(-90 112.1 42)">C2</text>
<text x="121.3" y="39.2">R100K</text>
<text x="136.8" y="37.6" transform="rotate(-90 136.8 37.6)">V_{SS}</text>
<text x="172.8" y="37.7">150040VS73220</text>
<text x="200.3" y="37.7">TP4057</text>
<text x="211.3" y="37.7">GND</text>
<text x="237.4" y="41.5">Q3</text>
<text x="268" y="40.2">J2</text>
<text x="34" y="44">D-</text>
<text x="34" y="46.6">D-</text>
<text x="114.4" y="43.7" transform="rotate(-90 114.4 43.7)">C10uF</text>
<text x="152.5" y="45.8" transform="rotate(-90 152.5 45.8)">C3</text>
<text x="191" y="42.8">~{CHRG}</text>
<text x="191" y="47.9">STDBY</text>
<text x="199" y="43.3" transform="rotate(-90 199 43.3)">V_{CC}</text>
<text x="199.9" y="47.9">PROG</text>
<text x="201.7" y="42.8">BAT</text>
<text x="233.7" y="44">MMFTN170</text>
<text x="34" y="49.1">D+</text>
<text x="34" y="51.7">D+</text>
<text x="172.6" y="50.9">150040BS73220</text>
<text x="179.3" y="53.2">D3</text>
<text x="199" y="49" transform="rotate(-90 199 49)">GND</text>
<text x="215.2" y="53.2">R2K</text>
<text x="231.2" y="48.3" transform="rotate(-90 231.2 48.3)">C5</text>
<text x="61.5" y="58">GND</text>
<text x="71.6" y="58">GND</text>
<text x="103.4" y="56.7">GND</text>
<text x="116.1" y="56.7">GND</text>
<text x="133.9" y="56.7">GND</text>
<text x="142.7" y="56.7">GND</text>
<text x="21.2" y="62.5" transform="rotate(-90 21.2 62.5)">SHIELD</text>
<text x="28.8" y="62.5" transform="rotate(-90 28.8 62.5)">GND</text>
<text x="196.1" y="65.6">GND</text>
<text x="208.8" y="65.6">GND</text>
<text x="221.5" y="65.6">GND</text>
<text x="258.3" y="65.6">GND</text>
<text x="18.3" y="78.3">GND</text>
<text x="25.9" y="80.9">GND</text>
<text x="84.7" y="87.7" transform="rotate(-90 84.7 87.7)">R4</text>
<text x="96.1" y="87.7" transform="rotate(-90 96.1 87.7)">R5</text>
<text x="108.3" y="89.5">R6</text>
<text x="222.2" y="88.2">LED_Array</text>
<text x="250.2" y="88.2">LED_Array1</text>
<text x="223.7" y="93.6">VCC</text>
<text x="251.7" y="93.6">VCC</text>
<text x="48.6" y="101.7" transform="rotate(-90 48.6 101.7)">C1</text>
<text x="108.3" y="97.1">R7</text>
<text x="185.3" y="101.2">Q2</text>
<text x="223.7" y="97.4">DIN</text>
<text x="223.7" y="101.2">GND</text>
<text x="230.9" y="97.4">DOUT</text>
<text x="251.7" y="97.4">DIN</text>
<text x="251.7" y="101.2">GND</text>
<text x="258.9" y="97.4">DOUT</text>
<text x="50.9" y="102.8" transform="rotate(-90 50.9 102.8)">C1uF</text>
<text x="67.2" y="104" transform="rotate(-90 67.2 104)">PTS645</text>
<text x="69.4" y="102.4" transform="rotate(-90 69.4 102.4)">SW1</text>
<text x="89.8" y="106.5" transform="rotate(-90 89.8 106.5)">PTS645</text>
<text x="92.3" y="104.9" transform="rotate(-90 92.3 104.9)">SW2</text>
<text x="102.1" y="105">GND</text>
<text x="182.9" y="103.7">BSS138</text>
<text x="222.2" y="106.5">File:</text>
<text x="227.5" y="106.5">led_array.kicad_sch</text>
<text x="250.2" y="106.5">File:</text>
<text x="255.4" y="106.5">led_array.kicad_sch</text>
<text x="20.3" y="116.4">H3</text>
<text x="20.3" y="119">MountingHole_Pad</text>
<text x="210.1" y="115.2">GND</text>
<text x="25.4" y="125.3">H2</text>
<text x="25.4" y="127.9">MountingHole_Pad</text>
<text x="70.8" y="127.9">U1</text>
<text x="70.8" y="130.4">ESP32-C3-WROOM-02</text>
<text x="56.4" y="135.5">EN</text>
<text x="69.4" y="136.3" transform="rotate(-90 69.4 136.3)">3V3</text>
<text x="71.1" y="135.5">IO20/RXD</text>
<text x="20.8" y="143.1">GND</text>
<text x="56.4" y="140.6">IO0</text>
<text x="56.4" y="143.1">IO1</text>
<text x="71.4" y="138">IO21/TXD</text>
<text x="20.3" y="148.2">H4</text>
<text x="56.4" y="145.6">IO2</text>
<text x="56.4" y="148.2">IO3</text>
<text x="20.3" y="150.7">MountingHole_Pad</text>
<text x="56.4" y="150.7">IO4</text>
<text x="56.4" y="153.3">IO5</text>
<text x="56.4" y="155.8">IO6</text>
<text x="56.4" y="158.3">IO7</text>
<text x="56.4" y="160.9">IO8</text>
<text x="56.4" y="163.4">IO9</text>
<text x="56.4" y="166">IO10</text>
<text x="113" y="163.4">SW3</text>
<text x="113" y="166">PTS645</text>
<text x="128.3" y="163.4">SW4</text>
<text x="128.3" y="166">PTS645</text>
<text x="146.1" y="163.4">SW5</text>
<text x="146.1" y="166">PTS645</text>
<text x="163.8" y="163.4">SW6</text>
<text x="163.8" y="166">PTS645</text>
<text x="56.4" y="168.5">IO18</text>
<text x="56.4" y="171">IO19</text>
<text x="69.4" y="172.2" transform="rotate(-90 69.4 172.2)">GND</text>
<text x="23.4" y="196.4">GND</text>
</g>
<g font-size="1.8" fill="#a90000">
<text x="100.9" y="21.3">3</text>
<text x="108.5" y="21.3">2</text>
<text x="105.2" y="28.6" transform="rotate(-90 105.2 28.6)">1</text>
<text x="39.4" y="30.2">A4</text>
<text x="39.4" y="35.3">A5</text>
<text x="128.8" y="30.2">1</text>
<text x="128.8" y="32.8">3</text>
<text x="141.5" y="30.2">5</text>
<text x="238.5" y="31.2" transform="rotate(-90 238.5 31.2)">1</text>
<text x="39.3" y="37.8">B5</text>
<text x="135.6" y="40.1" transform="rotate(-90 135.6 40.1)">2</text>
<text x="188.5" y="41.7">1</text>
<text x="197.9" y="38.8" transform="rotate(-90 197.9 38.8)">4</text>
<text x="206.3" y="41.7">3</text>
<text x="234.2" y="36.6">2</text>
<text x="241.9" y="36.6">3</text>
<text x="248.2" y="41.7">3</text>
<text x="248.2" y="36.6">2</text>
<text x="255.8" y="39.1">1</text>
<text x="262.8" y="41.7">1</text>
<text x="262.8" y="39.1">2</text>
<text x="39.3" y="45.5">B7</text>
<text x="39.4" y="42.9">A7</text>
<text x="188.5" y="46.7">5</text>
<text x="206.3" y="46.7">6</text>
<text x="39.3" y="50.5">B6</text>
<text x="39.4" y="48">A6</text>
<text x="197.9" y="51.5" transform="rotate(-90 197.9 51.5)">2</text>
<text x="20.1" y="67.4" transform="rotate(-90 20.1 67.4)">S1</text>
<text x="27.7" y="67.3" transform="rotate(-90 27.7 67.3)">A1</text>
<text x="186.4" y="90.9" transform="rotate(-90 186.4 90.9)">1</text>
<text x="182.2" y="96.3">2</text>
<text x="189.8" y="96.3">3</text>
<text x="68.3" y="131.5" transform="rotate(-90 68.3 131.5)">1</text>
<text x="53.9" y="134.4">2</text>
<text x="81.2" y="134.4">11</text>
<text x="81.2" y="136.9">12</text>
<text x="53.3" y="139.4">18</text>
<text x="53.3" y="142">17</text>
<text x="53.3" y="144.5">16</text>
<text x="53.3" y="147.1">15</text>
<text x="53.9" y="149.6">3</text>
<text x="53.9" y="152.1">4</text>
<text x="53.9" y="154.7">5</text>
<text x="53.9" y="157.2">6</text>
<text x="53.9" y="159.8">7</text>
<text x="53.3" y="164.8">10</text>
<text x="53.3" y="167.4">13</text>
<text x="53.9" y="162.3">8</text>
<text x="53.3" y="169.9">14</text>
<text x="68.3" y="174.7" transform="rotate(-90 68.3 174.7)">9</text>
</g>
<g font-size="1.8" fill="#840084">
<text x="247.8" y="19.1" transform="rotate(-90 247.8 19.1)">R10K</text>
<text x="248.5" y="23.4" transform="rotate(-90 248.5 23.4)">C25531</text>
<text x="250" y="18.6" transform="rotate(-90 250 18.6)">R16</text>
<text x="106.3" y="28.4" transform="rotate(-90 106.3 28.4)">C75469</text>
<text x="157.5" y="28.8">C12246</text>
<text x="163" y="27.8">R330</text>
<text x="164.2" y="29.8">R11</text>
<text x="209.6" y="28.8">C60078</text>
<text x="131" y="33.9">C28642215</text>
<text x="115" y="41.5">C77000</text>
<text x="123.1" y="36.7">R9</text>
<text x="125.3" y="36.8" transform="rotate(-90 125.3 36.8)">C25530</text>
<text x="59.7" y="44">C25905</text>
<text x="66" y="42.8">R2</text>
<text x="66" y="45.3">R5.1k</text>
<text x="69.9" y="44">C25905</text>
<text x="76.2" y="42.8">R3</text>
<text x="76.2" y="45.3">R5.1k</text>
<text x="97" y="43.8">R100K</text>
<text x="101.6" y="42.8">C25530</text>
<text x="141.7" y="45.3">C14445</text>
<text x="150.2" y="46.9" transform="rotate(-90 150.2 46.9)">C1uF</text>
<text x="194.4" y="45.3">C440390</text>
<text x="220.4" y="47.9">C77000</text>
<text x="263" y="42.8">C173752</text>
<text x="268" y="42.8">S B-PH-K-S</text>
<text x="229" y="50.1" transform="rotate(-90 229 50.1)">C10uF</text>
<text x="208.4" y="54.2">C4109</text>
<text x="213.8" y="55.2">R15</text>
<text x="51.5" y="87.2">C25531</text>
<text x="57.2" y="86">R1</text>
<text x="57.2" y="88.5">R10K</text>
<text x="74.4" y="87.2">C25531</text>
<text x="82.1" y="88.9" transform="rotate(-90 82.1 88.9)">R10K</text>
<text x="85.8" y="87.2">C25531</text>
<text x="93.6" y="88.9" transform="rotate(-90 93.6 88.9)">R10K</text>
<text x="100.4" y="88.5">C25530</text>
<text x="106.1" y="87.5">R100K</text>
<text x="173.5" y="88.2">R12</text>
<text x="176" y="89.8">C25531</text>
<text x="188.7" y="88.2">R13</text>
<text x="191.2" y="89.8">C25531</text>
<text x="106.1" y="95.1">R100K</text>
<text x="172.7" y="90.5">R10K</text>
<text x="188" y="90.5">R10K</text>
<text x="51.5" y="101.2">C14445</text>
<text x="100.4" y="96.1">C25530</text>
<text x="187.6" y="98.2" transform="rotate(-90 187.6 98.2)">C52895</text>
<text x="207.9" y="100.3" transform="rotate(-90 207.9 100.3)">C25117</text>
<text x="61.8" y="104.6" transform="rotate(-90 61.8 104.6)">C83206</text>
<text x="84.7" y="107.1" transform="rotate(-90 84.7 107.1)">C83206</text>
<text x="206.3" y="102.1" transform="rotate(-90 206.3 102.1)">R14</text>
<text x="208.6" y="102.9" transform="rotate(-90 208.6 102.9)">R470</text>
<text x="132.8" y="149.5">C25531</text>
<text x="138.4" y="148.2">R10</text>
<text x="63.1" y="153.3">C2934560</text>
<text x="138.4" y="150.7">R10K</text>
<text x="112.6" y="168.1" transform="rotate(-90 112.6 168.1)">C83206</text>
<text x="127.9" y="168.1" transform="rotate(-90 127.9 168.1)">C83206</text>
<text x="145.6" y="168.1" transform="rotate(-90 145.6 168.1)">C83206</text>
<text x="163.4" y="168.1" transform="rotate(-90 163.4 168.1)">C83206</text>
</g>
</svg>
